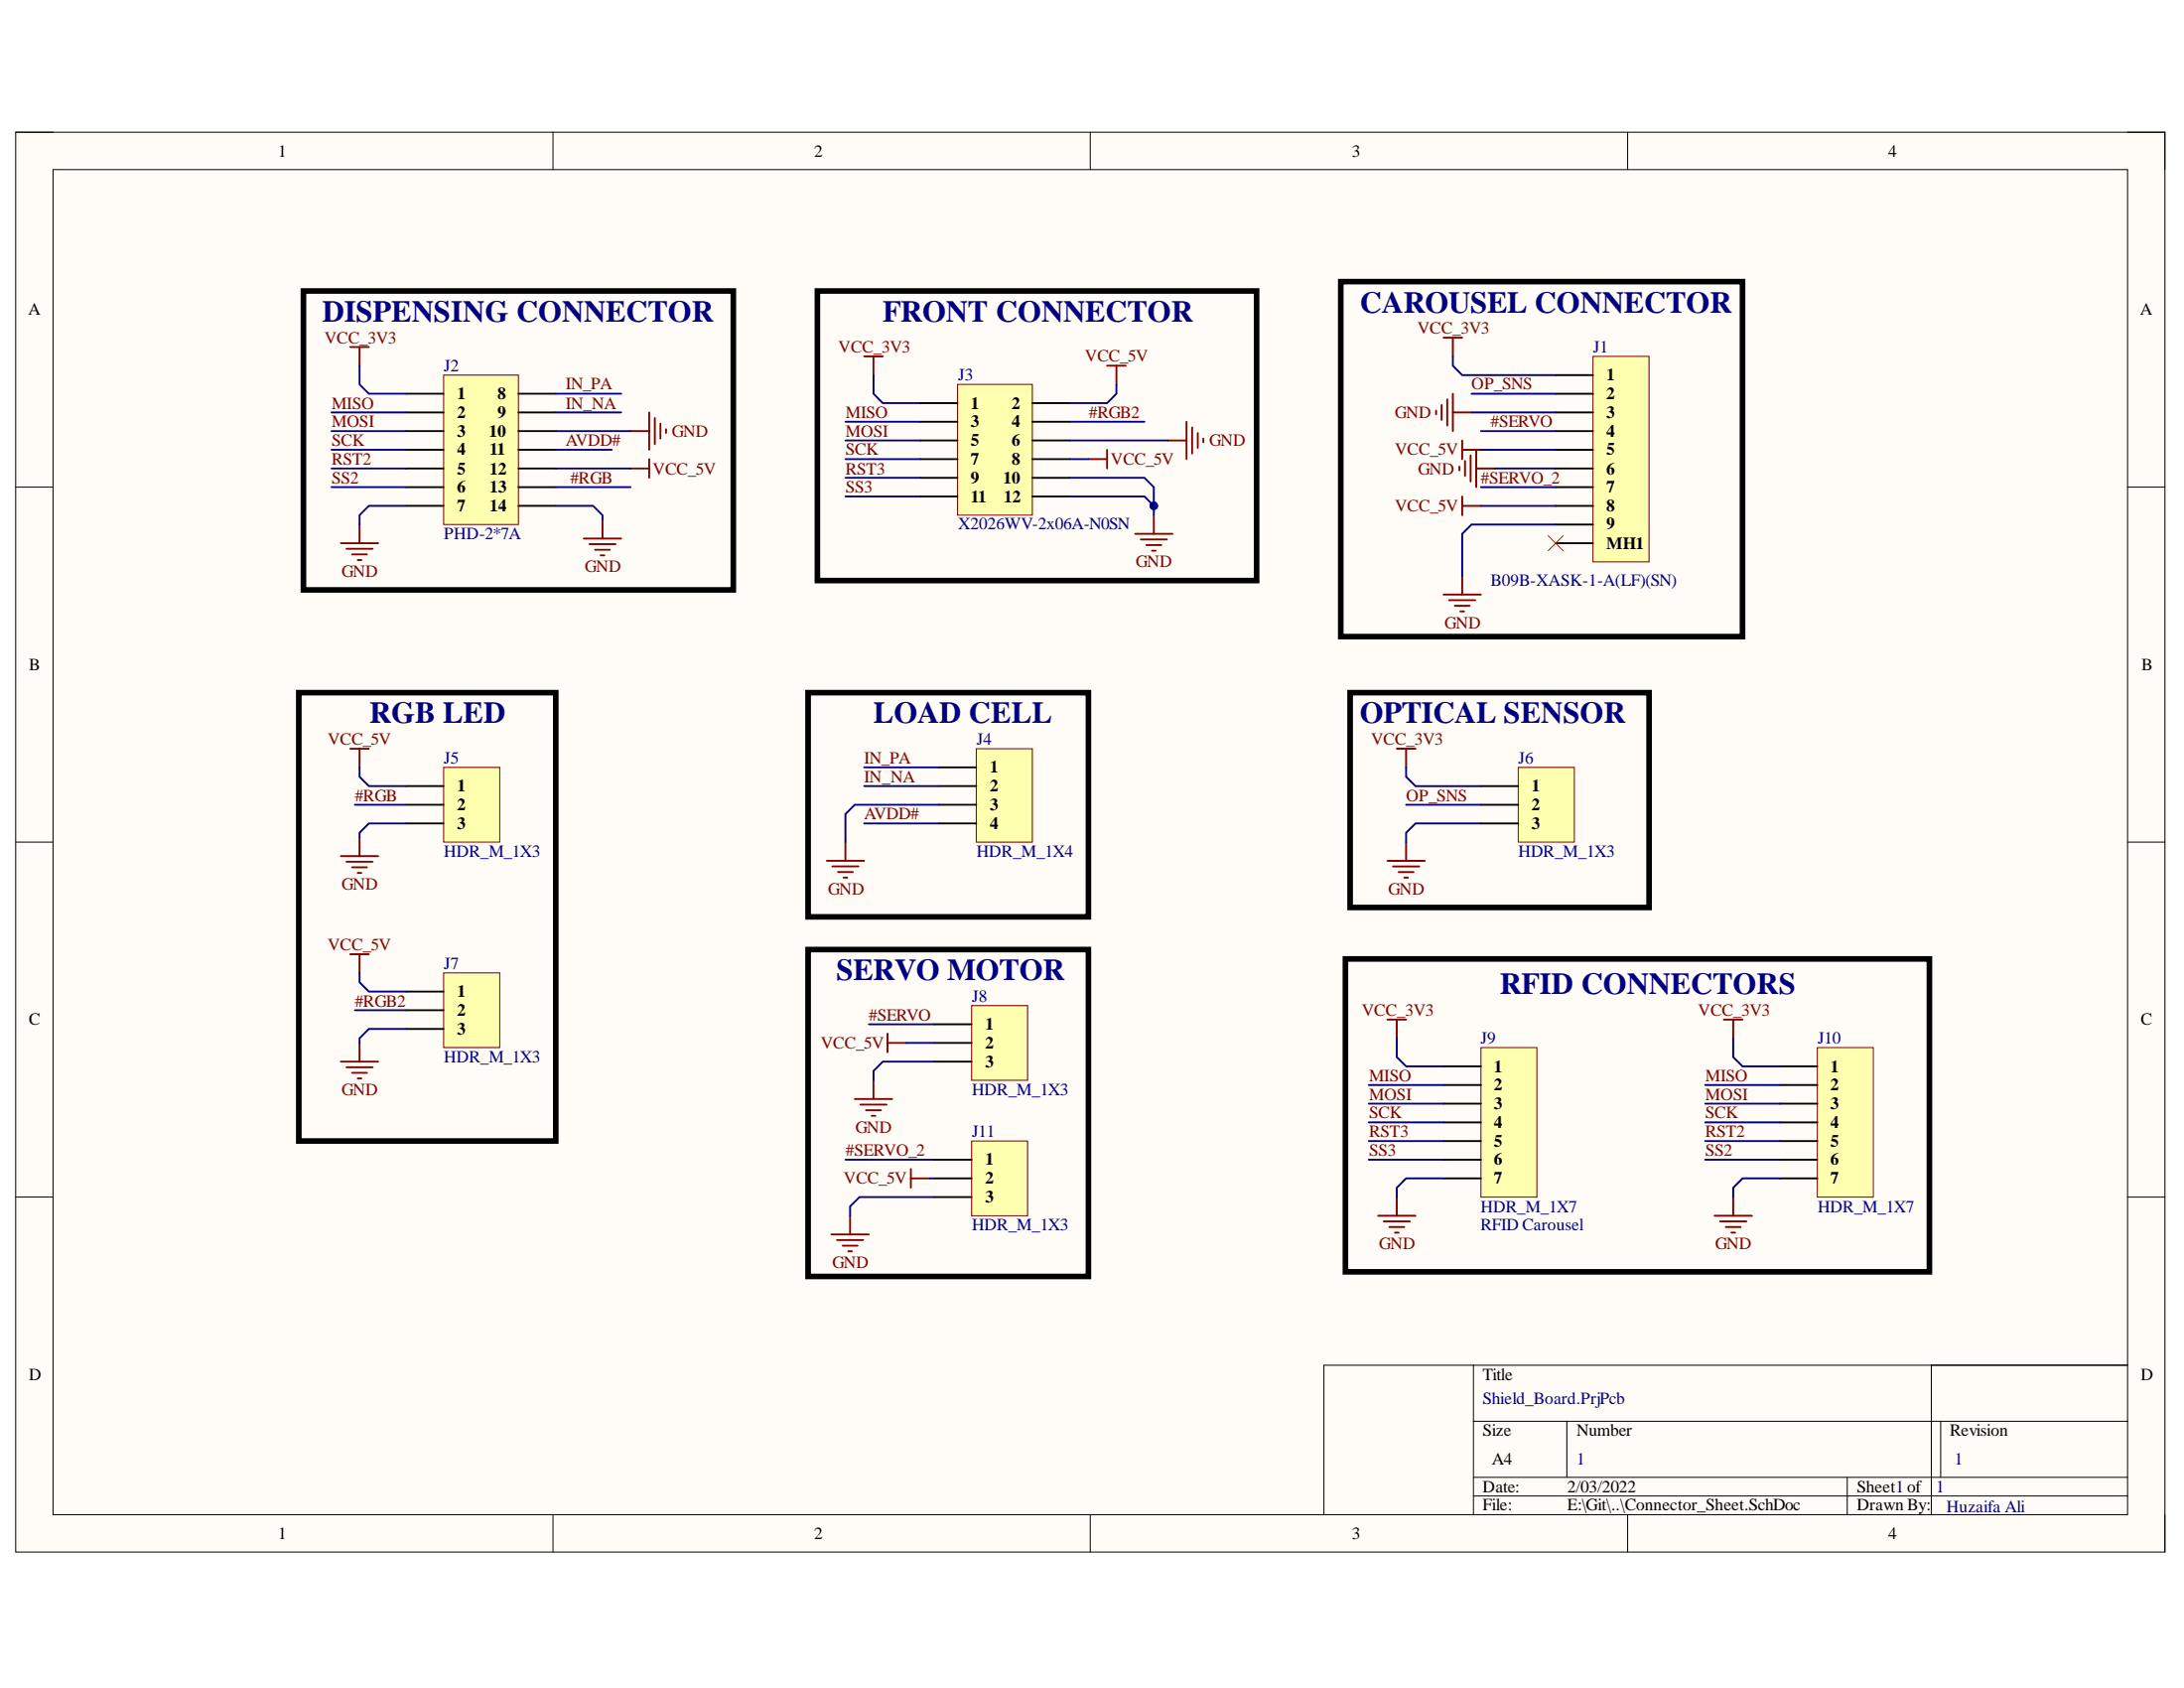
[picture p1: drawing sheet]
<svg xmlns="http://www.w3.org/2000/svg" width="279mm" height="216mm" viewBox="0 0 279 216" stroke-linecap="round" stroke-linejoin="round" font-family="sans-serif">
<path d="M2 16.9h275v181.6h-275z" fill-rule="evenodd" fill="#fffcf8"/>
<path d="M2 16.9h275v181.6h-275z" fill="none" stroke="#000" stroke-width=".13"/>
<path d="M6.8 21.7h265.4v172h-265.4z" fill-rule="evenodd" fill="#fffcf8"/>
<g fill="none" stroke="#000" stroke-width=".13">
<path d="M2 16.9h4.8M70.7 16.9v4.8M139.5 16.9v4.8M208.2 16.9v4.8M272.2 16.9h4.8v4.8M6.8 21.7h265.4v172h-265.4zM2 62.3h4.8M272.2 62.3h4.8M2 107.7h4.8M272.2 107.7h4.8M2 153.1h4.8M272.2 153.1h4.8"/>
<path d="M188.5 174.6v19.1M247.1 174.6v19.1M272.2 174.6h-102.8v19.1M70.7 193.7v4.8M139.5 193.7v4.8M188.5 181.8h83.7M188.5 189h83.7M188.5 191.3h83.7M200.4 181.8v7.2M208.2 193.7v4.8M236.3 189v4.7M248.3 181.8v7.2"/>
<path d="M277 193.7v4.8"/>
</g>
<path d="M56.8 48h9.5v19.1h-9.5z" fill-rule="evenodd" fill="#ffffb0"/>
<path d="M56.8 48h9.5v19.1h-9.5z" fill="none" stroke="#800000" stroke-width=".13"/>
<g fill="none" stroke="#000" stroke-width=".24">
<path d="M52 50.4h4.8M52 52.8h4.8M52 55.1h4.8M52 57.5h4.8M52 59.9h4.8M66.3 50.4h4.8M66.3 52.8h4.8M66.3 55.1h4.8M66.3 57.5h4.8M66.3 59.9h4.8M52 62.3h4.8M52 64.7h4.8"/>
<path d="M66.3 62.3h4.8M66.3 64.7h4.8"/>
</g>
<path d="M122.5 49.2h9.6v16.7h-9.6z" fill-rule="evenodd" fill="#ffffb0"/>
<path d="M122.5 49.2h9.6v16.7h-9.6z" fill="none" stroke="#800000" stroke-width=".13"/>
<path d="M117.7 51.6h4.8M117.7 53.9h4.8M117.7 56.3h4.8M117.7 58.7h4.8M132.1 51.6h4.8M132.1 53.9h4.8M132.1 56.3h4.8M132.1 58.7h4.8M117.7 61.1h4.8M117.7 63.5h4.8M132.1 61.1h4.8M132.1 63.5h4.8" fill="none" stroke="#000" stroke-width=".24"/>
<path d="M203.8 45.6h7.2v26.3h-7.2z" fill-rule="evenodd" fill="#ffffb0"/>
<path d="M203.8 45.6h7.2v26.3h-7.2z" fill="none" stroke="#800000" stroke-width=".13"/>
<path d="M199 48h4.8M199 50.4h4.8M199 52.8h4.8M199 55.1h4.8M199 57.5h4.8M199 59.9h4.8M199 62.3h4.8M199 64.7h4.8M199 67.1h4.8M199 69.5h4.8" fill="none" stroke="#000" stroke-width=".24"/>
<g fill="none" stroke="#800000" stroke-width=".24">
<path d="M44.8 95.8h2.4M46 95.8v2.3M43.6 109.5h4.8M44.3 110.2h3.4M45 110.9h2M45.8 111.7h.4M46 107.1v2.4M220.5 130.4h2.4M221.7 130.4v2.4M219.3 155.5h4.8M220.1 156.2h3.3M220.8 156.9h1.9"/>
<path d="M221.5 157.7h.5M221.7 153.1v2.4"/>
</g>
<path d="M38.2 88.6h32.9v57.3h-32.9z" fill="none" stroke="#000" stroke-width=".72"/>
<path d="M56.8 98.1h7.1v9.6h-7.1z" fill-rule="evenodd" fill="#ffffb0"/>
<path d="M56.8 98.1h7.1v9.6h-7.1z" fill="none" stroke="#800000" stroke-width=".13"/>
<path d="M52 100.5h4.8M52 102.9h4.8M52 105.3h4.8" fill="none" stroke="#000" stroke-width=".24"/>
<path d="M43.6 135.8h4.8M44.3 136.5h3.4M44.8 122h2.4M45 137.2h2M45.8 137.9h.4M46 122v2.4M46 133.4v2.4" fill="none" stroke="#800000" stroke-width=".24"/>
<path d="M56.8 124.4h7.1v9.6h-7.1z" fill-rule="evenodd" fill="#ffffb0"/>
<path d="M56.8 124.4h7.1v9.6h-7.1z" fill="none" stroke="#800000" stroke-width=".13"/>
<path d="M52 126.8h4.8M52 129.2h4.8M52 131.6h4.8" fill="none" stroke="#000" stroke-width=".24"/>
<path d="M105.8 110.1h4.8M106.5 110.8h3.3M107.2 111.5h1.9M107.9 112.2h.5M108.2 107.7v2.4" fill="none" stroke="#800000" stroke-width=".24"/>
<path d="M103.4 88.6h35.8v28.7h-35.8z" fill="none" stroke="#000" stroke-width=".72"/>
<path d="M124.9 95.8h7.2v11.9h-7.2z" fill-rule="evenodd" fill="#ffffb0"/>
<path d="M124.9 95.8h7.2v11.9h-7.2z" fill="none" stroke="#800000" stroke-width=".13"/>
<path d="M120.1 98.1h4.8M120.1 100.5h4.8M120.1 102.9h4.8M120.1 105.3h4.8" fill="none" stroke="#000" stroke-width=".24"/>
<g fill="none" stroke="#800000" stroke-width=".24">
<path d="M44.8 44.4h2.4M46 44.4v2.4M80.7 59.9h2.4M80.7 55.1h2.4M83.1 52.8v4.7M83.1 58.7v2.4M83.8 53.5v3.3M84.5 54.2v1.9M85.2 54.9v.5M43.6 69.5h4.8M44.3 70.2h3.4M45 70.9h2"/>
<path d="M45.8 71.6h.4M46 67.1v2.4M74.7 68.9h4.8M75.4 69.6h3.4M76.1 70.3h1.9M76.8 71h.5M77.1 66.5v2.4M178.7 95.8h2.4M179.9 95.8v2.3M177.5 110.1h4.8M178.2 110.8h3.4M178.9 111.5h1.9"/>
<path d="M179.7 112.2h.4M179.9 107.7v2.4M177.5 130.4h2.4M178.7 130.4v2.4M176.3 155.5h4.8M177 156.2h3.4M177.7 156.9h2M178.5 157.7h.4M178.7 153.1v2.4"/>
</g>
<path d="M172.1 122.6h74.7v40.1h-74.7z" fill="none" stroke="#000" stroke-width=".72"/>
<path d="M194.2 98.1h7.2v9.6h-7.2z" fill-rule="evenodd" fill="#ffffb0"/>
<path d="M194.2 98.1h7.2v9.6h-7.2z" fill="none" stroke="#800000" stroke-width=".13"/>
<path d="M189.5 100.5h4.7M189.5 102.9h4.7M189.5 105.3h4.7" fill="none" stroke="#000" stroke-width=".24"/>
<path d="M172.7 88.6h38.3v27.5h-38.3zM103.4 121.5h35.8v41.8h-35.8z" fill="none" stroke="#000" stroke-width=".72"/>
<g fill="none" stroke="#800000" stroke-width=".24">
<path d="M183.7 52.5v.5M184.4 51.8v1.9M184.7 43.2h2.4M185.1 51.1v3.3M185.9 43.2v2.4M185.9 50.4v4.7M185.9 52.8h2.4M111.7 138.2v2.4M106.4 157.9h4.7M107.1 158.6h3.3M107.8 159.3h1.9M108.8 155.5v2.4"/>
<path d="M109.4 140.6h4.7M110.1 141.3h3.3M110.8 142h1.9M111.5 142.7h.5M116.5 149.5v2.4M116.5 150.7h2.4M108.5 160h.5"/>
</g>
<path d="M124.3 128.6h7.2v9.6h-7.2z" fill-rule="evenodd" fill="#ffffb0"/>
<path d="M124.3 128.6h7.2v9.6h-7.2z" fill="none" stroke="#800000" stroke-width=".13"/>
<path d="M119.5 131h4.8M119.5 133.4h4.8M119.5 135.8h4.8" fill="none" stroke="#000" stroke-width=".24"/>
<path d="M124.3 145.9h7.2v9.6h-7.2z" fill-rule="evenodd" fill="#ffffb0"/>
<path d="M124.3 145.9h7.2v9.6h-7.2z" fill="none" stroke="#800000" stroke-width=".13"/>
<path d="M119.5 148.3h4.8M119.5 150.7h4.8M119.5 153.1h4.8" fill="none" stroke="#000" stroke-width=".24"/>
<g fill="none" stroke="#800000" stroke-width=".24">
<path d="M110.6 45.6h2.3M111.7 45.6v2.4M139.2 58.7h2.4M141.6 46.8h2.4M141.6 57.5v2.4M142.8 46.8v2.4M149.4 56.3h2.4M151.8 53.9v4.8M152.5 54.7v3.3M153.2 55.4v1.9M153.9 56.1v.5M186.7 59.7v.5"/>
<path d="M187.1 56.3v2.4M187.1 57.5h2.4M187.4 59v1.9M188.1 58.3v3.3M188.9 57.5v4.8M188.9 59.9h2.3M145.2 68.3h4.8M145.9 69h3.4M146.7 69.7h1.9M147.4 70.4h.4M147.6 65.9v2.4M184.7 76h4.8"/>
<path d="M185.4 76.8h3.3M186.1 77.5h1.9M186.8 78.2h.5M187.1 63.5v2.4M187.1 73.7v2.3M187.1 64.7h2.4M113.5 132.2v2.4M113.5 133.4h2.4"/>
</g>
<path d="M38.8 37.2h55v38.3h-55zM104.6 37.2h56.2v37.1h-56.2zM171.5 36h51.4v45.4h-51.4z" fill="none" stroke="#000" stroke-width=".72"/>
<path d="M198.1 68.5l1.9 1.9M200 68.5l-1.9 1.9" fill="none" stroke="#f00" stroke-width=".13"/>
<path d="M232.5 134h7.2v19.1h-7.2z" fill-rule="evenodd" fill="#ffffb0"/>
<path d="M232.5 134h7.2v19.1h-7.2z" fill="none" stroke="#800000" stroke-width=".13"/>
<path d="M227.7 136.4h4.8M227.7 138.8h4.8M227.7 141.2h4.8M227.7 143.6h4.8M227.7 145.9h4.8M227.7 148.3h4.8M227.7 150.7h4.8" fill="none" stroke="#000" stroke-width=".24"/>
<path d="M189.5 134h7.1v19.1h-7.1z" fill-rule="evenodd" fill="#ffffb0"/>
<path d="M189.5 134h7.1v19.1h-7.1z" fill="none" stroke="#800000" stroke-width=".13"/>
<path d="M184.7 136.4h4.8M184.7 138.8h4.8M184.7 141.2h4.8M184.7 143.6h4.8M184.7 145.9h4.8M184.7 148.3h4.8M184.7 150.7h4.8" fill="none" stroke="#000" stroke-width=".24"/>
<g fill="none" stroke="#000080" stroke-width=".24">
<path d="M42.4 59.9h9.6M42.4 57.5h9.6M42.4 55.1h9.6M42.4 52.8h9.6M46 46.8v2.4l1.2 1.2h4.8M71.1 59.9h9.6M71.1 57.5h7.2M71.1 55.1h9.6M71.1 52.8h8.4M71.1 50.4h8.4M108.2 58.7h9.5M108.2 56.3h9.5"/>
<path d="M108.2 53.9h9.5M111.7 48v2.4l1.2 1.2h4.8M42.4 62.3h9.6M52 64.7h-4.8l-1.2 1.2v1.2M71.1 64.7h4.8l1.2 1.2v.6M71.1 62.3h9.6M108.2 63.5h9.5M108.2 61.1h9.5M136.9 63.5h9.5l1.2 1.2v1.2M199 67.1h-10.7l-1.2 1.2v5.4M46 98.1v1.2l1.2 1.2h4.8M110.6 98.1h9.5"/>
<path d="M45.4 102.9h6.6M52 105.3h-4.8l-1.2 1.2v.6M110.6 105.3h9.5M110.6 100.5h9.5M120.1 102.9h-10.7l-1.2 1.2v3.6M45.4 129.2h6.6M46 124.4v1.2l1.2 1.2h4.8M52 131.6h-4.8l-1.2 1.2v.6M111.1 131h8.4M115.9 133.4h3.6M119.5 135.8h-6.6l-1.2 1.2v1.2M108.2 148.3h11.3"/>
<path d="M118.9 150.7h.6M119.5 153.1h-9.5l-1.2 1.2v1.2"/>
</g>
<circle cx="147.6" cy="64.7" r=".48" fill="#000080"/>
<circle cx="147.6" cy="64.7" r=".48" fill="none" stroke="#000080" stroke-width=".13"/>
<path d="M136.9 61.1h9.5l1.2 1.2v2.4" fill="none" stroke="#000080" stroke-width=".24"/>
<circle cx="147.6" cy="64.7" r=".48" fill="#000080"/>
<circle cx="147.6" cy="64.7" r=".48" fill="none" stroke="#000080" stroke-width=".13"/>
<g fill="none" stroke="#000080" stroke-width=".24">
<path d="M136.9 58.7h2.3M136.9 56.3h12.5M136.9 53.9h9.5M142.8 49.2v1.2l-1.2 1.2h-4.7M185.9 45.6v1.2l1.2 1.2h11.9M188.3 52.8h10.7M188.3 50.4h10.7M189.5 57.5h9.5M189.5 55.1h9.5M191.2 59.9h7.8M189.5 64.7h9.5M189.5 62.3h9.5"/>
<path d="M179.9 98.1v1.3l1.2 1.1h8.4M179.9 102.9h9.6M189.5 105.3h-8.4l-1.2 1.2v1.2M175.1 138.8h9.6M178.7 132.8v2.4l1.2 1.2h4.8M218.1 138.8h9.6M221.7 132.8v2.4l1.2 1.2h4.8M175.1 148.3h9.6M175.1 145.9h9.6M175.1 143.6h9.6M175.1 141.2h9.6M184.7 150.7h-4.8l-1.2 1.2v1.2"/>
<path d="M218.1 148.3h9.6M218.1 145.9h9.6M218.1 143.6h9.6M218.1 141.2h9.6M227.7 150.7h-4.8l-1.2 1.2v1.2"/>
</g>
<g font-size="3.9" fill="#000080">
<text x="41.3" y="41.1">DISPENSING CONNECTOR</text>
<text x="112.9" y="41.1">FRONT CONNECTOR</text>
<text x="174" y="40">CAROUSEL CONNECTOR</text>
<text x="47.3" y="92.5">RGB LED</text>
<text x="111.8" y="92.5">LOAD CELL</text>
<text x="174" y="92.5">OPTICAL SENSOR</text>
<text x="107" y="125.4">SERVO MOTOR</text>
<text x="191.9" y="127.1">RFID CONNECTORS</text>
</g>
<g font-size="2.2">
<text x="35.6" y="20">1</text>
<text x="104.1" y="20">2</text>
<text x="173" y="20">3</text>
<text x="241.6" y="20">4</text>
<text x="3.6" y="40.3">A</text>
<text x="273.8" y="40.3">A</text>
<text x="58.5" y="51">1</text>
<text x="58.5" y="53.5">2</text>
<text x="63.7" y="51">8</text>
<text x="63.7" y="53.5">9</text>
<text x="124.2" y="52.3">1</text>
<text x="129.4" y="52.3">2</text>
<text x="205.5" y="48.7">1</text>
<text x="205.5" y="51">2</text>
<text x="205.5" y="53.5">3</text>
<text x="58.5" y="55.8">3</text>
<text x="58.5" y="58.2">4</text>
<text x="62.6" y="55.8">10</text>
<text x="62.6" y="58.2">11</text>
<text x="124.2" y="54.7">3</text>
<text x="124.2" y="57">5</text>
<text x="124.2" y="59.4">7</text>
<text x="129.4" y="54.7">4</text>
<text x="129.4" y="57">6</text>
<text x="129.4" y="59.4">8</text>
<text x="205.5" y="55.8">4</text>
<text x="205.5" y="58.2">5</text>
<text x="58.5" y="60.7">5</text>
<text x="58.5" y="63">6</text>
<text x="58.5" y="65.4">7</text>
<text x="62.6" y="60.7">12</text>
<text x="62.6" y="63">13</text>
<text x="62.6" y="65.4">14</text>
<text x="124.2" y="61.8">9</text>
<text x="124.2" y="64.2">11</text>
<text x="128.3" y="61.8">10</text>
<text x="128.4" y="64.2">12</text>
<text x="205.5" y="60.7">6</text>
<text x="205.5" y="63">7</text>
<text x="205.5" y="65.4">8</text>
<text x="205.5" y="67.7">9</text>
<text x="205.5" y="70.2">MH1</text>
<text x="3.7" y="85.7">B</text>
<text x="274" y="85.7">B</text>
<text x="58.5" y="101.2">1</text>
<text x="126.6" y="98.8">1</text>
<text x="126.6" y="101.2">2</text>
<text x="195.9" y="101.2">1</text>
<text x="58.5" y="103.7">2</text>
<text x="58.5" y="106">3</text>
<text x="126.6" y="103.7">3</text>
<text x="126.6" y="106">4</text>
<text x="195.9" y="103.7">2</text>
<text x="195.9" y="106">3</text>
<text x="3.7" y="131.1">C</text>
<text x="58.5" y="127.6">1</text>
<text x="58.5" y="129.9">2</text>
<text x="126" y="131.7">1</text>
<text x="273.9" y="131.1">C</text>
<text x="58.5" y="132.3">3</text>
<text x="126" y="134.1">2</text>
<text x="126" y="136.5">3</text>
<text x="191.1" y="137.1">1</text>
<text x="234.2" y="137.1">1</text>
<text x="191.1" y="139.5">2</text>
<text x="191.1" y="141.8">3</text>
<text x="234.2" y="139.5">2</text>
<text x="234.2" y="141.8">3</text>
<text x="126" y="149">1</text>
<text x="191.1" y="144.3">4</text>
<text x="191.1" y="146.7">5</text>
<text x="191.1" y="149">6</text>
<text x="234.2" y="144.3">4</text>
<text x="234.2" y="146.7">5</text>
<text x="234.2" y="149">6</text>
<text x="126" y="151.4">2</text>
<text x="126" y="153.8">3</text>
<text x="191.1" y="151.4">7</text>
<text x="234.2" y="151.4">7</text>
<text x="3.7" y="176.5">D</text>
<text x="189.7" y="176.5">Title</text>
<text x="273.9" y="176.5">D</text>
<text x="189.7" y="183.7">Size</text>
<text x="201.7" y="183.7">Number</text>
<text x="249.5" y="183.7">Revision</text>
<text x="189.7" y="190.8">Date:</text>
<text x="190.9" y="187.3">A4</text>
<text x="200.5" y="190.8">2/03/2022</text>
<text x="237.5" y="190.8">Sheet1of</text>
<text x="35.6" y="196.8">1</text>
<text x="104.1" y="196.8">2</text>
<text x="173" y="196.8">3</text>
<text x="189.7" y="193.2">File:</text>
<text x="200.5" y="193.2">E:\Git\..\Connector_Sheet.SchDoc</text>
<text x="237.5" y="193.2">Drawn By:</text>
<text x="241.6" y="196.8">4</text>
</g>
<g font-size="2.2" fill="#800000">
<text x="41.5" y="43.9">VCC_3V3</text>
<text x="107.3" y="45.1">VCC_3V3</text>
<text x="138.8" y="46.3">VCC_5V</text>
<text x="181.3" y="42.7">VCC_3V3</text>
<text x="42.4" y="52.3">MISO</text>
<text x="72.4" y="49.8">IN_PA</text>
<text x="72.4" y="52.3">IN_NA</text>
<text x="108.2" y="53.5">MISO</text>
<text x="139.3" y="53.5">#RGB2</text>
<text x="178.4" y="53.5">GND</text>
<text x="188.3" y="49.8">OP_SNS</text>
<text x="42.4" y="54.7">MOSI</text>
<text x="42.4" y="57">SCK</text>
<text x="42.4" y="59.4">RST2</text>
<text x="72.4" y="57">AVDD#</text>
<text x="86" y="55.8">GND</text>
<text x="108.2" y="55.8">MOSI</text>
<text x="108.2" y="58.2">SCK</text>
<text x="142.1" y="59.4">VCC_5V</text>
<text x="154.7" y="57">GND</text>
<text x="178.4" y="58.2">VCC_5V</text>
<text x="190.7" y="54.7">#SERVO</text>
<text x="42.4" y="61.8">SS2</text>
<text x="73" y="61.8">#RGB</text>
<text x="83.5" y="60.7">VCC_5V</text>
<text x="108.2" y="60.7">RST3</text>
<text x="108.2" y="63">SS3</text>
<text x="178.4" y="65.4">VCC_5V</text>
<text x="181.4" y="60.7">GND</text>
<text x="189.4" y="61.8">#SERVO_2</text>
<text x="43.7" y="73.7">GND</text>
<text x="74.8" y="73.2">GND</text>
<text x="145.3" y="72.6">GND</text>
<text x="184.8" y="80.3">GND</text>
<text x="41.9" y="95.3">VCC_5V</text>
<text x="175.4" y="95.3">VCC_3V3</text>
<text x="110.6" y="97.7">IN_PA</text>
<text x="110.6" y="100">IN_NA</text>
<text x="45.4" y="102.5">#RGB</text>
<text x="110.6" y="104.8">AVDD#</text>
<text x="179.9" y="102.5">OP_SNS</text>
<text x="43.7" y="113.8">GND</text>
<text x="105.9" y="114.4">GND</text>
<text x="177.6" y="114.4">GND</text>
<text x="41.9" y="121.6">VCC_5V</text>
<text x="45.4" y="128.7">#RGB2</text>
<text x="111.2" y="130.5">#SERVO</text>
<text x="174.2" y="129.9">VCC_3V3</text>
<text x="217.2" y="129.9">VCC_3V3</text>
<text x="105" y="134.1">VCC_5V</text>
<text x="43.7" y="140.1">GND</text>
<text x="175.1" y="138.3">MISO</text>
<text x="175.1" y="140.7">MOSI</text>
<text x="175.1" y="143">SCK</text>
<text x="218.2" y="138.3">MISO</text>
<text x="218.2" y="140.7">MOSI</text>
<text x="218.2" y="143">SCK</text>
<text x="108.2" y="147.8">#SERVO_2</text>
<text x="109.5" y="144.9">GND</text>
<text x="175.1" y="145.5">RST3</text>
<text x="175.1" y="147.8">SS3</text>
<text x="218.2" y="145.5">RST2</text>
<text x="218.2" y="147.8">SS2</text>
<text x="107.9" y="151.4">VCC_5V</text>
<text x="176.4" y="159.7">GND</text>
<text x="219.4" y="159.7">GND</text>
<text x="106.5" y="162.2">GND</text>
</g>
<g font-size="2.2" fill="#000080">
<text x="56.8" y="47.5">J2</text>
<text x="203.8" y="45.1">J1</text>
<text x="122.6" y="48.7">J3</text>
<text x="56.8" y="69">PHD-2*7A</text>
<text x="122.6" y="67.7">X2026WV-2x06A-N0SN</text>
<text x="190.7" y="74.9">B09B-XASK-1-A(LF)(SN)</text>
<text x="124.9" y="95.3">J4</text>
<text x="56.8" y="97.7">J5</text>
<text x="194.3" y="97.7">J6</text>
<text x="56.8" y="109.6">HDR_M_1X3</text>
<text x="124.9" y="109.6">HDR_M_1X4</text>
<text x="194.3" y="109.6">HDR_M_1X3</text>
<text x="56.8" y="123.9">J7</text>
<text x="124.3" y="128.2">J8</text>
<text x="56.8" y="135.9">HDR_M_1X3</text>
<text x="189.4" y="133.5">J9</text>
<text x="232.5" y="133.5">J10</text>
<text x="124.3" y="140.1">HDR_M_1X3</text>
<text x="124.3" y="145.5">J11</text>
<text x="189.4" y="155">HDR_M_1X7</text>
<text x="232.5" y="155">HDR_M_1X7</text>
<text x="124.3" y="157.4">HDR_M_1X3</text>
<text x="189.4" y="157.4">RFID Carousel</text>
<text x="189.7" y="179.5">Shield_Board.PrjPcb</text>
<text x="201.7" y="187.3">1</text>
<text x="247.7" y="190.8">1</text>
<text x="250" y="187.3">1</text>
<text x="249" y="193.5">Huzaifa Ali</text>
</g>
</svg>
